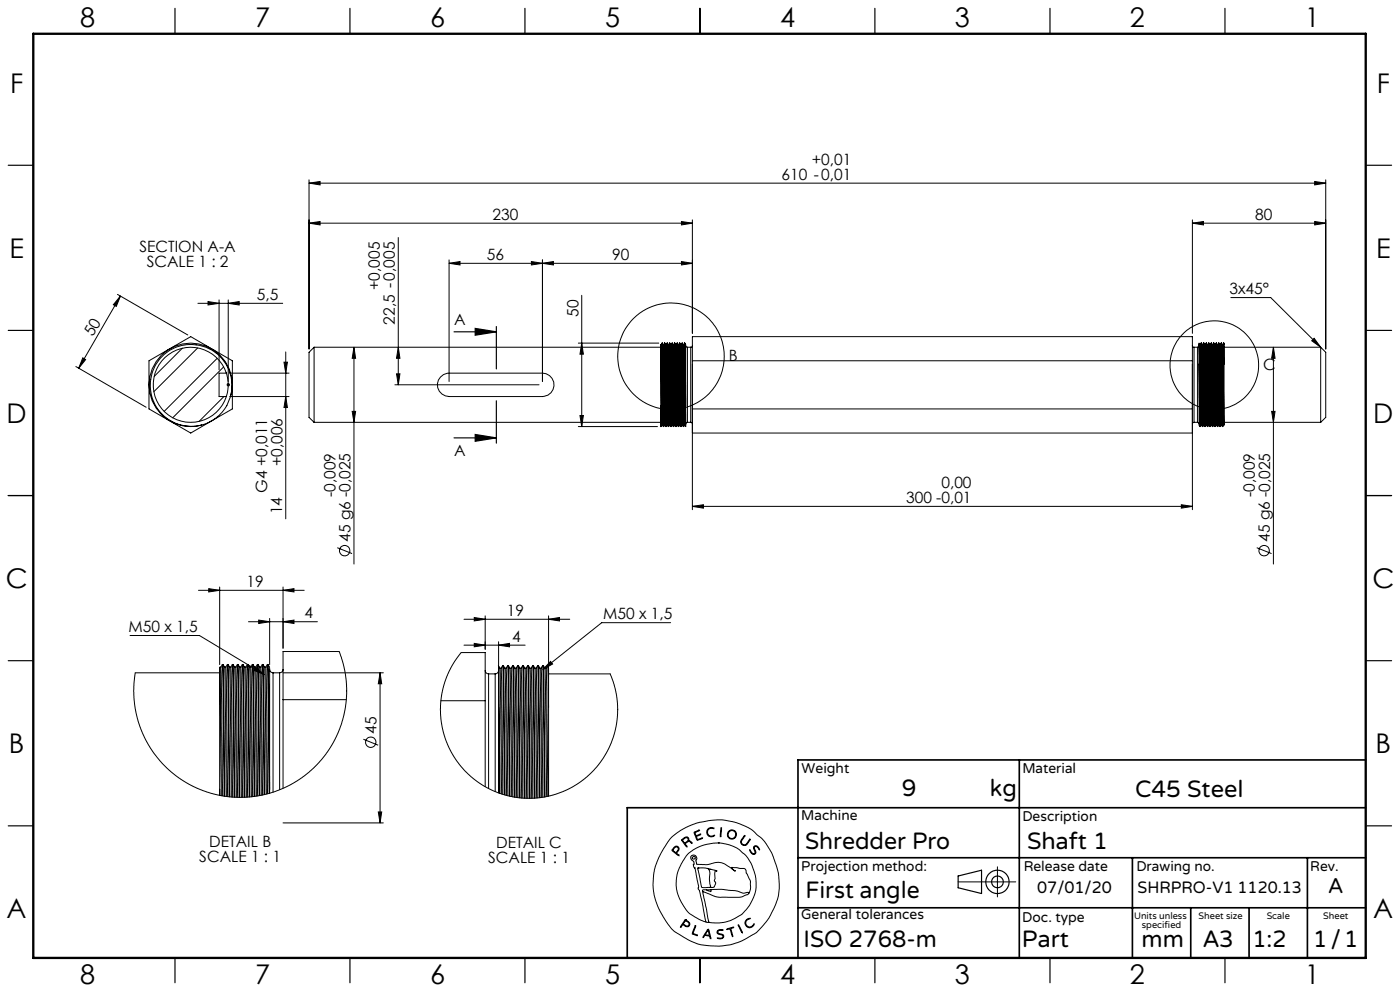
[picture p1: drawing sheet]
<svg xmlns="http://www.w3.org/2000/svg" width="420mm" height="297mm" viewBox="0 0 420 297" stroke-linecap="round" stroke-linejoin="round" font-family="sans-serif">
<g fill="none" stroke="#000" stroke-width=".3">
<path d="M92.7 54.9l3.3-.5v1zM92.7 53.9v50.7M92.7 54.9h305M394.4 54.4l3.3 .5-3.3 .5zM397.7 53.9v50.7M92.7 66.9l3.3-.5v1zM92.7 66.9h115M119.5 71.2v44.1M134.7 78.9l3.3-.5v1zM134.7 78.9h73M134.7 77.9v36.4M159.4 78.4l3.3 .5-3.3 .5z"/>
<path d="M162.7 78.9l3.3-.5v1zM162.7 77.9v36.4M204.4 78.4l3.3 .5-3.3 .5zM204.4 66.4l3.3 .5-3.3 .5zM207.7 65.9v34M357.7 66.9l3.3-.5v1zM357.7 66.9h40M357.7 65.9v34M394.4 66.4l3.3 .5-3.3 .5zM35.2 88.2l21.1 12.2M36.1 88.7l-12.5 21.7M36.1 88.7l-1.2 3.1-.9-.5z"/>
<path d="M59.4 90.9h25.4M62.4 90.4l3.3 .5-3.3 .5zM65.7 89.9v20.9M68.5 90.9l3.3-.5v1zM68.5 89.9v24.4M174.5 88.5v39.3M369.3 89.2h11.9l15 14.9M22.8 109.9l21.1 12.2M24.8 107.2l.9 .6-2.1 2.6zM44.7 108.1l12.5-7.2 12.5 7.2v14.5l-12.5 7.2-12.5-7.2zM54.7 104.3l-8.5 8.5M59.3 104.3l-13.2 13.1"/>
<path d="M65.2 107.4l-16 15.9M67.1 110l-15.3 15.2M67.2 118.8l-7.5 7.5M67.9 111.8a11.2 11.2 0 0 0-17.3-5.6 11.2 11.2 0 0 0 0 18.2 11.2 11.2 0 0 0 17.3-5.6M67.9 111.8a11.1 11.1 0 0 1 0 7M67.9 111.8h-2.2v7h2.2M68 115.3h1M68.1 115l.7 .7M68.5 114.8v1M68.8 115l-.7 .7M68.9 118.8h17.8M68.9 111.8h17.8"/>
<path d="M69.1 118.8a12.5 12.5 0 0 0-10.8-15.9 12.5 12.5 0 0 0-13.6 13.6 12.5 12.5 0 0 0 15.8 10.9M85.2 108.5h1l-.5 3.3zM85.7 118.8l.5 3.3h-1zM85.7 105.5v50M94.2 104.1v22.5M94.2 104.1l-1.5 1.5v19.5l1.5 1.5M94.2 104.1h104M106.2 104.1l.5 3.3h-1zM106.2 104.1v64.9M118.5 115.3h43.2M119 112h1l-.5 3.3zM119.5 104.1l.5 3.3h-1z"/>
<path d="M132.2 113l.9-.7 1.6-.5h28a3.5 3.5 0 0 1 3.5 3.5 3.5 3.5 0 0 1-3.5 3.5h-28a3.5 3.5 0 0 1-3.2-2 3.5 3.5 0 0 1 .7-3.8zM173.5 102.8h24.1M174.5 102.8l.5 3.3h-1zM198.2 103.3h.2M198.4 103.3l.4 24.1M198.6 102.9l.4 24.9M198.7 102.8l-.3 .5M198.7 102.8l.3 .5M198.7 102.8l.4 25M199 103.3h.1M199 103.3l.3 24.1M199.1 103.3l.4 24.1"/>
<path d="M199.4 102.8l-.3 .5M199.4 102.8h.1M199.5 102.8l.2 .5M199.7 103.3h.2M199.7 103.3l.4 24.1M199.9 103.3l.2-.5 .3 .5M199.9 103.3l.4 24.1M200.1 102.9l.4 24.9M200.2 102.9l.4 24.9M200.4 103.3h.2M200.4 103.3l.4 24.1M200.6 103.3l.3-.5 .3 .5"/>
<path d="M200.6 103.3l.4 24.1M200.9 102.9l.4 24.9M201 102.9l.3 24.9M201.2 103.3h.2M201.2 103.3l.4 24.1M201.4 103.3l.2-.5 .4 .5M201.4 103.3l.4 24.1M201.6 102.9l.4 24.9M201.7 102.9l.4 24.9M202 103.3h.1M202 103.3l.3 24.1M202.1 103.3l.4 24.1"/>
<path d="M202.4 102.8l-.3 .5M202.4 102.9l.3 24.9M202.4 102.8h.1M202.5 102.8l.2 .5M202.5 102.8l.3 25M202.7 103.3h.2M202.7 103.3l.4 24.1M202.9 103.3l.2-.5 .3 .5M202.9 103.3l.4 24.1M203.1 102.9l.4 24.9 .3-.4M203.2 102.9l.4 24.9M203.4 103.3h.3"/>
<path d="M203.4 103.3l.4 24.1M203.6 103.3l.3-.5 .3 .5M203.7 103.3l.3 24.1M203.9 102.9l.4 24.9M204 102.9l.3 24.9M204.2 103.3h.2M204.2 103.3l.4 24.1M204.4 103.3l.2-.5 .4 .5M204.4 103.3l.4 24.1M204.6 102.9l.4 24.9M204.7 102.9l.4 24.9M205 103.3h.1"/>
<path d="M205 103.3l.3 24.1M205.1 103.3l.3-.5 .3 .5M205.1 103.3l.4 24.1M205.4 102.9l.3 24.5M205.5 102.9l.2 18.7M205.7 103.6l.5 .5M205.7 103.4v18.2M206.2 104.1v22.5M206.2 104.1h1M207.2 104.1v22.5M207.7 103.6l-.5 .5M207.7 108.1h150"/>
<path d="M357.7 103.6l.5 .5M358.2 104.1v22.5M358.2 104.1h1M359.2 104.1v22.5M359.7 102.8l.2 .5M359.7 103.6l-.5 .5M359.7 103.3v5.8M359.7 103.3l.4 24.5M359.7 109.1l.3 18.7M359.7 102.9v.4M359.7 109.1v18.2M359.9 103.3h.2"/>
<path d="M359.9 103.3l.4 24.1M360.1 103.3l.4 24.1M360.3 102.9l.4 24.9M360.4 102.8l.3 .5M360.4 102.8l-.3 .5M360.4 102.8l.4 25M360.7 103.3h.2M360.7 103.3l.3 24.1M360.9 103.3l.3 24.1M361.1 102.9l.4 24.9M361.2 102.8l.2 .5M361.2 102.8l-.3 .5"/>
<path d="M361.2 102.8l.4 25M361.4 103.3h.2M361.4 103.3l.4 24.1M361.6 103.3l.4 24.1M361.8 102.9l.4 24.9M362 102.8l.2 .5M362 102.8l-.4 .5M362 102.8l.3 25M362.2 103.3h.2M362.2 103.3l.3 24.1M362.4 103.3l.3 24.1M362.6 102.9l.4 24.9"/>
<path d="M362.7 102.8l.2 .5M362.7 102.8l-.3 .5M362.7 102.8l.4 25M362.9 103.3h.2M362.9 103.3l.4 24.1M363.1 103.3l.4 24.1M363.3 102.8l-.2 .5M363.3 102.9l.4 24.9M363.4 102.8h.1M363.4 102.8l.3 .5M363.4 102.8l.4 25M363.7 103.3h.2"/>
<path d="M363.7 103.3l.3 24.1M363.9 103.3l.3 24.1M364.1 102.9l.4 24.9M364.2 102.8l.2 .5M364.2 102.8l-.3 .5M364.2 102.8l.4 25M364.4 103.3h.2M364.4 103.3l.4 24.1M364.6 103.3l.4 24.1M364.8 102.9l.4 24.9M364.9 102.8l.3 .5M364.9 102.8l-.3 .5"/>
<path d="M364.9 102.8l.4 25M365.2 103.3h.2M365.2 103.3l.3 24.1M365.4 103.3l.3 24.1M365.6 102.9l.4 24.9M365.7 102.8l.2 .5M365.7 102.8l-.3 .5M365.7 102.8l.4 25M365.9 103.3h.2M365.9 103.3l.4 24.1M366.1 103.3l.4 24.1M366.4 102.9l.3 24.9"/>
<path d="M366.4 102.8l.3 .5M366.4 102.8l-.3 .5M366.4 102.8l.4 25M366.7 103.3h.2M366.7 103.3l.3 24.1M366.9 103.3l.3-.5v6.3M366.9 103.3l.3 24v-18.2M367.1 102.9l.1 6.2M367.2 104.1h29M382 104.1l.5 3.3h-1zM382 104.1v64.9M394.2 101.4l2 2.7-2.7-2z"/>
<path d="M396.2 104.1l1.5 1.5v19.5l-1.5 1.5M396.2 104.1v22.5M94.2 126.6h104M105.7 123.3h1l-.5 3.3zM173.5 127.8h23.7M174 124.5h1l-.5 3.3zM198.2 121.6v6.2l.4-.4M198.2 121.6l.1 6.2M198.2 121.6v-18.2l.4 24M198.6 127.4h.2M198.8 127.4l.2 .4M199.3 127.4l-.3 .4"/>
<path d="M199.3 127.4h.2M199.5 127.4l.2 .4M199.8 127.8l-.4-25 .3 25M200.1 127.4l-.4 .4M200.1 127.4h.2M200.3 127.4l.2 .4M200.8 127.4l-.3 .4M200.8 127.4h.2M201 127.4l.3 .4M201.6 127.4l-.3 .4M201.6 127.4h.2M201.8 127.4l.2 .4"/>
<path d="M202.3 127.4l-.3 .4M202.3 127.4h.2M202.5 127.4l.2 .4M203.1 127.4l-.4 .4M203.1 127.4h.2M203.3 127.4l.2 .4M203.8 127.4h.2M204 127.4l.3 .4M204.6 127.4l-.3 .4M204.6 127.4h.2M204.8 127.4l.2 .4M205.3 127.4l-.3 .4"/>
<path d="M205.3 127.4h.2M205.5 127.4l.2 .4M205.7 127.4v.4M205.7 121.6v5.8M206.2 126.6l-.5 .5M206.2 126.6h1M207.2 126.6l.5 .5M207.7 122.6h150M207.7 129.8h150M358.2 126.6l-.5 .5M358.2 126.6h1M359.2 126.6l.5 .5"/>
<path d="M359.7 127.4l.3 .4 .3-.4M360.3 127.4h.2M360.5 127.4l.2 .4 .3-.4M361 127.4h.2M361.2 127.4l.3 .4 .3-.4M361.8 127.4h.2M362 127.4l.2 .4 .3-.4M362.5 127.4h.2M362.7 127.4l.3 .4M363.3 127.4l-.3 .4M363.3 127.4h.2M363.5 127.4l.2 .4 .3-.4"/>
<path d="M364 127.4h.2M364.2 127.4l.3 .4 .3-.4M364.8 127.4h.2M365 127.4l.2 .4 .3-.4M365.5 127.4h.2M365.7 127.4l.3 .4 .3-.4M366.3 127.4h.2M366.5 127.4l.2 .4M367 127.4h.2M367.1 127.4l-.4 .4M367.2 126.6h29M381.5 123.3h1l-.5 3.3z"/>
<path d="M207.7 151.8l3.3-.5v1zM207.7 152.7v-51.8h150v51.8M207.7 151.8h150M354.4 151.3l3.3 .5-3.3 .5zM59.5 176.9h31.8M62.6 176.4l3.3 .5-3.3 .5zM65.9 175.9v23.3M84.9 176.9l3.3-.5v1zM84.9 175.9v18.4M101.2 164.1l4.4 1.8M377 164.1l4.5 1.8M39 190.5h20.8l19.5 11.7"/>
<path d="M65.9 200h.4M66.3 200l.5 38.5M66.7 199.2l.5 39.4M66.9 199.1h-.2l-.4 .9M66.9 199.1l.5 .9M66.9 199.1l.5 39.5M67.4 200h.3M67.4 200l.5 38.7M67.7 200l.5-.9 .7 .9M67.7 200l.6 38.8M68.2 199.2l.6 39.6M68.4 199.2l.5 39.6"/>
<path d="M68.9 200h.4M68.9 200l.5 38.9M69.3 200l.4-.9h.2l.5 .9M69.3 200l.5 38.9M69.7 199.2l.5 39.7M69.9 199.2l.5 39.7M70.4 200h.4l.1 4 .4 35M70.4 200l.5 38.9M70.7 200l.7-.9a2.47 2.47 0 0 1 .6 2.3l.4 37.6M71.2 199.2l.6 39.8M71.4 199.2l.5 39.8M71.9 200h.3"/>
<path d="M72.2 200l.5-.9h.2l.5 .9M72.2 200l.6 39M72.7 199.2l.5 39.7M72.9 199.2l.5 39.7M73.4 200h.4M73.4 200l.5 38.9M73.8 200l.5 38.9M74.2 199.2l.6 39.7M74.4 199.1l-.6 .9M74.4 199.1l.5 .9M74.4 199.1l.5 39.7M74.5 186.3h20.7"/>
<path d="M74.9 200h.3M74.9 200l.5 38.8M75.2 200l.5-.9h.2l.5 .9M75.2 200l.6 38.8M75.7 199.2l.5 39.5M75.9 199.2l.5 39.5M76.4 200h.4M76.4 200l.5 38.6M76.8 200l.4-.9 .7 .9M76.8 200l.5 38.5M77.2 199.2l.6 39.2M77.4 199.2l.5 39.2"/>
<path d="M77.6 185.8l3.3 .5-3.3 .6zM77.9 200h.3M77.9 200l.5 38.3M78.2 200l.5-.9h.2l.5 .9M78.2 200l.6 38.3M78.7 199.2l.5 39M78.9 199.2l.5 38.9M79.4 200h.4M79.4 200l.5 38M79.8 200l.4-.9 .7 .9M79.8 200l.5 37.9M80.2 199.2l.6 38.6"/>
<path d="M80.4 199.2l.5 37.4M80.9 185.3v13.9M84.9 186.3l3.3-.5v1.1zM139.2 185.6h31.7M139.2 193.4h18.4M142.3 185.1l3.3 .5-3.3 .5zM142.3 192.8l3.3 .6-3.3 .4zM145.6 184.6v10M149.5 199.5l.5 .8h.4M149.6 199.6v.7M149.6 193.4l3.3-.6v1zM149.6 192.3v7"/>
<path d="M150.8 199.5l.5 38.7M151 199.5l.5 .8h.3M151 199.5l-.6 .8M151 199.5l.5 38.8M152.3 199.5l.5 39.1M152.5 199.5l.5 .8h.4M152.5 199.5h-.2l-.5 .8M152.5 199.5l.5 39.2M153.8 199.5l.5 39.4M154 199.5l.5 .8h.3M154 199.5l-.6 .8M154 199.5l.5 39.4"/>
<path d="M155.3 199.5l.5 39.6M155.5 199.5l.5 .8h.4M155.5 199.5h-.2l-.5 .8M155.5 199.5l.5 39.6M156.8 199.5l.5 39.7M157 199.5l.5 .8h.3M157 199.5l-.6 .8M157 199.5l.5 39.7M158.3 199.5l.6 39.8M158.5 199.5l.5 .8h.3M158.5 199.5h-.2l-.5 .8M158.5 199.5l.5 39.8"/>
<path d="M159.8 199.5l.5 39.7M160 199.5l.5 .8h.3M161.3 199.5l.6 39.6M161.5 199.5l.5 .8h.3M161.5 199.5l-.7 .8M161.5 199.5l.5 39.5M162.8 199.5l.5 39.4M163 199.5l.5 .8h.3M164.3 199.5l.3 12.5M164.5 199.5l.1 12.5M164.6 199.5h-.3l-.5 .8M164.6 185.6l3.3-.5v1z"/>
<path d="M164.6 184.6v14.7M165.2 198.2l.6 .8-2.9 1.7zM201.2 186.6h-20.7l-17.6 14.1M65.9 201.6h-25.3l-.5 4 .1 3.6 .4 3.2 .8 3.6 1.9 4.9 3 5.1 2.3 2.7 2 2 4.7 3.5 5.4 2.7 5.7 1.6 4.9 .5 3-.1 3.4-.4 3.3-.8 4.2-1.6 5.3-3 2.8-2.2 2.4-2.3 2.1-2.6 2.1-3.3 1.4-2.8 1.3-3.3 .8-3.5 .5-3.7 .1-3.4-.4-3.8-.6-3.1-1.3-3.8h-16.8v41M76.7 200l2.6 2.2-3.1-1.3zM80.9 200.6a1.09 1.09 0 0 0 1 1M80.9 200.2v36.4M81.9 201.6v35.8M81.9 201.6h2M83.9 201.6v35.1M84.9 200.6a1.02 1.02 0 0 1-1 1M84.9 209.7h19"/>
<path d="M84.9 201.6h30.1M114 201.6l.5 3.3h-1zM114 201.6v45M132.3 210h13.3M145.6 200.9a1.02 1.02 0 0 0 1 1.1M146.6 202v34.3M146.6 202h2M148.6 202v35.2M149.6 200.9a1.09 1.09 0 0 1-1 1.1M149.6 200.3v11.7M149.6 200.3l.4 37.5M149.6 212l.2 25.7"/>
<path d="M149.6 212v25.6M150 200.3l.5 37.6M150.4 200.3l.4 37.8M151.5 200.3l.5 38.1M151.8 200.3l.6 38.2M153 200.3l.5 38.4M153.4 200.3l.5 38.5M154.5 200.3l.5 38.7M154.8 200.3l.6 38.7M156 200.3l.5 38.9M156.4 200.3l.5 38.9M157.5 200.3l.5 39"/>
<path d="M157.8 200.3l.6 39M159 200.3l.5 39M159.3 200.3l.7-.8 .5 39.7M159.3 200.3l.6 38.9M160.5 200.3l.5 38.8M160.8 200.3l.6 38.8M162 200.3l.5 38.7M162.3 200.3l.7-.8 .5 39.3M162.3 200.3l.6 38.6M163.5 200.3l.5 38.4M163.8 200.3l.6 38.4M164.6 202h18.5l.9 2.5 .9 3.2 .3 3 .1 3.3-.3 2.7-.7 3.3-1 2.8-1.3 2.8-2.9 4.2-4.2 3.9-4.5 2.9-5.2 1.9-5.5 .8-2.7-.1-2.9-.3-5-1.4-2.6-1.2-2.6-1.6-4.3-3.5-3.5-4.6-1.6-2.8-1-2.7-1.1-4.8-.2-5.6 1-5.5 2-4.9 1.3-2.3 1.9-2.4h7.2v40.2"/>
<path d="M164.6 212v26.6M65.9 238.4v-38.2l.5 38.3M80.9 236.6v1.1M109 221.5l4.5 1.8M84.9 246.6h30.1M113.5 243.3h1l-.5 3.3zM201.3 251.1l2.8-2.2 4.5-2.1 4.8-1 3.2-.1 3.7 .7 3.3 1.2 2 1.1 2.8 2.4 1.5 1.8 1.8 3.2 1.8 5.3 .3 3.5-.2 3-.8 2.8-1.7 3.7-1.8 2.5a16.5 16.5 0 0 1-6.7 5l-3.3 1.2-2.9 .4h-3.4l-2.9-.4-3.7-1.5-3.8-2.3-1.1-.9-1.2-1.6-2.3-3.7-1.2-2.8-.6-2.2-.3-3.1 .3-3.5 .9-3.2 2-4zM202 254.1l.7-.5 .6 .1 .4 .6-.1 .6a.64 .64 0 0 0-.3 1.1l.4 .5-1.7-1.2a.52 .52 0 0 1-.4-.5 .52 .52 0 0 1 .4-.6zM202.4 254l.4-.2 .5 .1 .2 .5-.2 .4a.73 .73 0 0 1-.7 .6 .73 .73 0 0 1-.7-.7zM204.5 251.6l1.1-.7h.6l.4 .3 .1 .8 .6 .2 .3 .5-.8-.5-.6 .2a.61 .61 0 0 0-.6 .5 .61 .61 0 0 0 .5 .7l-.1 .3-1.5-2zM204.8 251.7l.8-.6h.6l.2 .6-.5 .6a.52 .52 0 0 1-.6 .3 .52 .52 0 0 1-.4-.5zM208.2 249.4l1.7-.6-1 .5a.57 .57 0 0 0-.2 .9 .57 .57 0 0 0 .9 0l.6-.2-.8 .5a.46 .46 0 0 0-.5 .4 .46 .46 0 0 0 .3 .5l.1 .2 1.5-.5-1.7 .7z"/>
<path d="M212.3 248.5l.8-.5 1 .2 .1 .2-.9-.2-.7 .3-.3 .5v.7l.1 .4 .6 .4 1.3-.2a.53 .53 0 0 1-.3 .5 .53 .53 0 0 1-.5 0l-.9-.2-.4-.4-.2-1zM215.5 252.6l2.7 .4 3 1.2 2.3 1.9 .9 1.2 1.3 2.2 1.1 3.8-.1 3.5-.8 2.5a11.7 11.7 0 0 1-8.9 7.2l-2.6 .1-1.7-.2M215.5 252.6l-4.1 .6-3.4 1.5-2.1 1.8-2.1 3.5-.5 1.4-.4 2 .1 3 .9 2.9 2 3.4a9.1 9.1 0 0 0 4 2.9l1.9 .8M215.5 252.6h.1M216.3 248.1h.2v.6l-.2 1.9-.2 .2zM223.3 250.5l.1-.1 .1 .2-1.1 1.6 .2 .7 .7 .3a3.3 3.3 0 0 0 1.7-1.7v.2l-1 1.5-.4 .2-.7-.1-.6-.5-.1-.6zM224.9 254.7l.7 .9 .5 .3 .4-.3-.4-1.4 .2-.6h.9l.7 1-.1 .1-.9-1-.5 .1-.1 .4 .5 1.4-.6 .5-.9-.5zM299.2 259.8v9M205.6 275.6l-1.4 2-.1 .2h.2a.69 .69 0 0 1 .6-.6 .69 .69 0 0 1 .8 .4l.9 .1 .3-.9-1.3-1.2M205.6 275.6h.1M205.6 275.9l-.3 .5M205.7 275.9l1 .9-.1 .6-.6 .1a.7 .7 0 0 1-.9-.9l.2-.2"/>
<path d="M205.7 275.9h.1M208.5 277.5l.2-.1v.2l-.5 1.4a.56 .56 0 0 0-.2 .7 .56 .56 0 0 0 .7 .3l.5 .4-1.6-.6zM209.3 260.2l2.3-.1 3.1 .8 .4 .3a.35 .35 0 0 0-.5-.2 .35 .35 0 0 0-.1 .5v1.8l-.2 .7 .4 .8-.4 1-.5 .2h-2.6a.85 .85 0 0 1-.8-.2 .85 .85 0 0 1-.1-.9zM209.4 260.1h.1M210.8 267.2l1.9 9.2M210.8 267.2l3.7 1.5 1.3 .2h6.3l2.1-.8 .4-.3M211.8 276.4h.9M211.9 266.7h-1.1v.5M212.1 260.2a2.12 2.12 0 0 1 .8 2.7v1.9l.3 .9-.3 .2M212.3 278.6l.1-.1a4.3 4.3 0 0 1 .9 2.6v.2h-.2a.74 .74 0 0 0-.8-.8l-.2-.1a.82 .82 0 0 0-1.1 .6l-.1-.3zM212.3 278.9l.4 .9a.4 .4 0 0 1-.1 .6 .4 .4 0 0 1-.6-.2l-.4-.1zM212.4 278.9h.1"/>
<path d="M212.7 276.4h.1M213 260.6h.1M213.3 266.6l3.2-.1 4.2 .4 2.3 .8 1.1-.2a.3 .3 0 0 1 .4-.1 .3 .3 0 0 1 .1 .4M213.3 266.6v.6l-1.4-.5M213.3 266.6l-1.4 .1M215.3 278.9l.6-.3 1 .1v.2h-1.4l-.2 .6 .3 .2 1.4 .5 .1 .5-.2 .4-.6 .3-1.1-.2h1.1l.6-.5-.3-.5-1.4-.5-.1-.4zM218 278.4l2.1-.5-.8 .4 .5 2.4-.8-2.3-.8 .2zM221.5 277.2l1.2 2.2v.2zM221.5 277.1h.1M224 275.6l.7-.4 .3 .1-.8 .4-.4 .6v.6l.5 .7 .9 .2 .9-.9a.41 .41 0 0 1 .1 .5 .41 .41 0 0 1-.4 .2l-1 .5-.9-.5-.4-1.1zM224.6 267.8l.5-1.4v-2.3l-1.7-3.8-3.9-.3 .3 .5 .8 .6h-.1l-3.1-2.2-1.7-.5-3.6 .7-3-.1-.3-.9 .3-.8-.3-.7-.6-.3-.7 .1-.3 .4v.4l1 1.1-.1 1.4 .4 .5 1.1 5.4-.2 .8 .4 .4 .3 1.1 1.7 8.5M287.4 264.3h17.3"/>
<circle cx="57.4" cy="115.5" r="12.3"/>
<circle cx="201.3" cy="106.8" r="16"/>
<circle cx="364.3" cy="109.4" r="13.3"/>
<circle cx="103.4" cy="165" r="1.55"/>
<circle cx="379.2" cy="165" r="1.55"/>
<circle cx="111.2" cy="222.4" r="1.55"/>
<circle cx="208.1" cy="257.1" r=".44"/>
<circle cx="219.5" cy="250.1" r="1.17"/>
<circle cx="219.6" cy="250.1" r="1.38"/>
</g>
<g fill="none" stroke="#000" stroke-width=".35">
<path d="M52.5 2.5v7.5M105 2.5v7.5M157.5 2.5v7.5M210 2.5v7.5M262.5 2.5v7.5M315 2.5v7.5M367.5 2.5v7.5M2.5 49.5h7.5M410 49.5h7.5M2.5 99h7.5M136.2 99.4h12.7M142.6 98.4l6.3 1-6.3 1.1z"/>
<path d="M148.9 97.9v12.7M410 99h7.5M136.2 131.2h12.7M142.6 130.2l6.3 1-6.3 1.1zM148.9 120.1v12.7M2.5 148.5h7.5M410 148.5h7.5M2.5 198h7.5M410 198h7.5M2.5 247.5h7.5M410 247.5h7.5M287.4 262.5l7.1-1.7v7l-7.1-1.7z"/>
<path d="M52.5 287v7.5M105 287v7.5M157.5 287v7.5M210 287v7.5M262.5 287v7.5M315 287v7.5M367.5 287v7.5"/>
<circle cx="299.2" cy="264.3" r="3.5"/>
<circle cx="299.2" cy="264.3" r="1.75"/>
</g>
<path d="M305.8 227.7v59.2M409.7 227.7h-170.3v59.2M239.4 257.1h170.3M339.7 257.1v29.9M392.2 257.1v29.8M409.7 242.1h-221.5v45M239.4 272.1h170.3M357.2 272.1v14.8M374.7 272.1v14.8" fill="none" stroke="#000" stroke-width=".5"/>
<path d="M10 10.1h399.7v277h-399.7z" fill="none" stroke="#000" stroke-width=".7"/>
<g fill="#000">
<path d="M92.7 54.9l3.3-.5v1zM394.4 54.4l3.3 .5-3.3 .5zM92.7 66.9l3.3-.5v1zM204.4 66.4l3.3 .5-3.3 .5zM357.7 66.9l3.3-.5v1zM394.4 66.4l3.3 .5-3.3 .5z"/>
<path d="M162.7 78.9l3.3-.5v1zM204.4 78.4l3.3 .5-3.3 .5z"/>
<path d="M159.4 78.4l3.3 .5-3.3 .5zM134.7 78.9l3.3-.5v1zM354.4 151.3l3.3 .5-3.3 .5zM207.7 151.8l3.3-.5v1z"/>
<path d="M36.1 88.7l-1.2 3.1-.9-.5zM24.8 107.2l.9 .6-2.1 2.6z"/>
<path d="M68.5 90.9l3.3-.5v1zM62.4 90.4l3.3 .5-3.3 .5z"/>
<path d="M142.6 98.4l6.3 1-6.3 1.1zM142.6 130.2l6.3 1-6.3 1.1z"/>
<path d="M85.7 118.8l.5 3.3h-1zM85.2 108.5h1l-.5 3.3z"/>
<path d="M382 104.1l.5 3.3h-1zM381.5 123.3h1l-.5 3.3zM106.2 104.1l.5 3.3h-1zM105.7 123.3h1l-.5 3.3zM114 201.6l.5 3.3h-1zM113.5 243.3h1l-.5 3.3z"/>
<path d="M394.2 101.4l2 2.7-2.7-2zM76.7 200l2.6 2.2-3.1-1.3zM165.2 198.2l.6 .8-2.9 1.7z"/>
<path d="M174 124.5h1l-.5 3.3zM174.5 102.8l.5 3.3h-1zM119 112h1l-.5 3.3zM119.5 104.1l.5 3.3h-1z"/>
<path d="M62.6 176.4l3.3 .5-3.3 .5zM84.9 176.9l3.3-.5v1z"/>
<path d="M84.9 186.3l3.3-.5v1.1zM77.6 185.8l3.3 .5-3.3 .6z"/>
<path d="M142.3 185.1l3.3 .5-3.3 .5zM164.6 185.6l3.3-.5v1z"/>
<path d="M142.3 192.8l3.3 .6-3.3 .4zM149.6 193.4l3.3-.6v1z"/>
</g>
<g font-size="8.1">
<text x="24" y="8">8</text>
<text x="76.5" y="8">7</text>
<text x="129" y="8">6</text>
<text x="181.5" y="8">5</text>
<text x="234" y="8">4</text>
<text x="286.5" y="8">3</text>
<text x="339" y="8">2</text>
<text x="391.5" y="8">1</text>
<text x="3" y="27.7">F</text>
<text x="413" y="27.7">F</text>
<text x="2.8" y="77.2">E</text>
<text x="412.8" y="77.2">E</text>
<text x="2" y="126.7">D</text>
<text x="412" y="126.7">D</text>
<text x="1.7" y="176.2">C</text>
<text x="411.7" y="176.2">C</text>
<text x="2.7" y="225.7">B</text>
<text x="412.7" y="225.7">B</text>
<text x="2" y="275.2">A</text>
<text x="412" y="275.2">A</text>
<text x="24" y="295">8</text>
<text x="76.5" y="295">7</text>
<text x="129" y="295">6</text>
<text x="181.5" y="295">5</text>
<text x="234" y="295">4</text>
<text x="286.5" y="295">3</text>
<text x="339" y="295">2</text>
<text x="391.5" y="295">1</text>
</g>
<g font-size="7.1">
<text x="270.5" y="238.5">9</text>
<text x="297" y="238.5">kg</text>
<text x="340.5" y="239">C45 Steel</text>
<text x="241.5" y="254.4">Shredder Pro</text>
<text x="308.1" y="254.4">Shaft 1</text>
<text x="241.6" y="269.2">First angle</text>
<text x="241.1" y="283.7">ISO 2768-m</text>
<text x="306.6" y="283.9">Part</text>
<text x="342.5" y="283.9">mm</text>
<text x="360.9" y="283.8">A3</text>
<text x="375.7" y="283.9">1:2</text>
<text x="393.9" y="283.9">1/1</text>
</g>
<text font-size="6.3" x="398.5" y="267.7">A</text>
<g font-size="4.9">
<text x="311.2" y="267.6">07/01/20</text>
<text x="341.3" y="267.6">SHRPRO-V1 1120.13</text>
</g>
<g font-size="4.7">
<text x="234.5" y="53.8">610 -0,01</text>
<text x="243.5" y="49.3">+0,01</text>
<text x="147.7" y="65.9">230</text>
<text x="376.6" y="65.9">80</text>
<text x="41.8" y="75.5">SECTION A-A</text>
<text x="146.1" y="77.9">56</text>
<text x="183.6" y="77.9">90</text>
<text x="44" y="80.1">SCALE 1 : 2</text>
<text x="77.1" y="89.9">5,5</text>
<text x="114" y="86.9" transform="rotate(-90 114 86.9)">+0,005</text>
<text x="368.8" y="88.1">3x45°</text>
<text x="173.5" y="95" transform="rotate(-90 173.5 95)">50</text>
<text x="27.8" y="101" transform="rotate(-60 27.8 101)">50</text>
<text x="118.4" y="97.3" transform="rotate(-90 118.4 97.3)">22,5 -0,005</text>
<text x="136.2" y="97.3">A</text>
<text x="218.6" y="108.1">B</text>
<text x="379" y="110.8">C</text>
<text x="136.2" y="136.6">A</text>
<text x="84.7" y="139.8" transform="rotate(-90 84.7 139.8)">+0,006</text>
<text x="80.2" y="147.7" transform="rotate(-90 80.2 147.7)">G4 +0,011</text>
<text x="100.7" y="149" transform="rotate(-90 100.7 149)">-0,009</text>
<text x="282.4" y="146.2">0,00</text>
<text x="376.5" y="149" transform="rotate(-90 376.5 149)">-0,009</text>
<text x="84.7" y="154.2" transform="rotate(-90 84.7 154.2)">14</text>
<text x="271.8" y="150.7">300 -0,01</text>
<text x="105.1" y="162.4" transform="rotate(-90 105.1 162.4)">45 g6 -0,025</text>
<text x="381" y="162.4" transform="rotate(-90 381 162.4)">45 g6 -0,025</text>
<text x="74" y="175.9">19</text>
<text x="91.4" y="185.3">4</text>
<text x="152.1" y="184.6">19</text>
<text x="181" y="185.6">M50 x 1,5</text>
<text x="38.6" y="189.4">M50 x 1,5</text>
<text x="153.7" y="192.3">4</text>
<text x="113" y="219.9" transform="rotate(-90 113 219.9)">45</text>
<text x="62.8" y="253.8">DETAIL B</text>
<text x="148.9" y="254.1">DETAIL C</text>
<text x="59.8" y="258.3">SCALE 1 : 1</text>
<text x="146.4" y="258.6">SCALE 1 : 1</text>
</g>
<g font-size="4.2">
<text x="240.5" y="231.7">Weight</text>
<text x="306.7" y="231.7">Material</text>
<text x="240.4" y="245.9">Machine</text>
<text x="306.7" y="246.1">Description</text>
<text x="240.4" y="261.1">Projection method:</text>
<text x="307.1" y="261">Release date</text>
<text x="340.9" y="261">Drawing no.</text>
<text x="393.1" y="261">Rev.</text>
<text x="240.4" y="275.6">General tolerances</text>
<text x="306.7" y="276.2">Doc. type</text>
</g>
<g font-size="2.8">
<text x="340.2" y="275.3">Units unless</text>
<text x="359.6" y="275.3">Sheet size</text>
<text x="380" y="275.3">Scale</text>
<text x="396.9" y="275.3">Sheet</text>
<text x="342.6" y="278.2">specified</text>
</g>
</svg>
